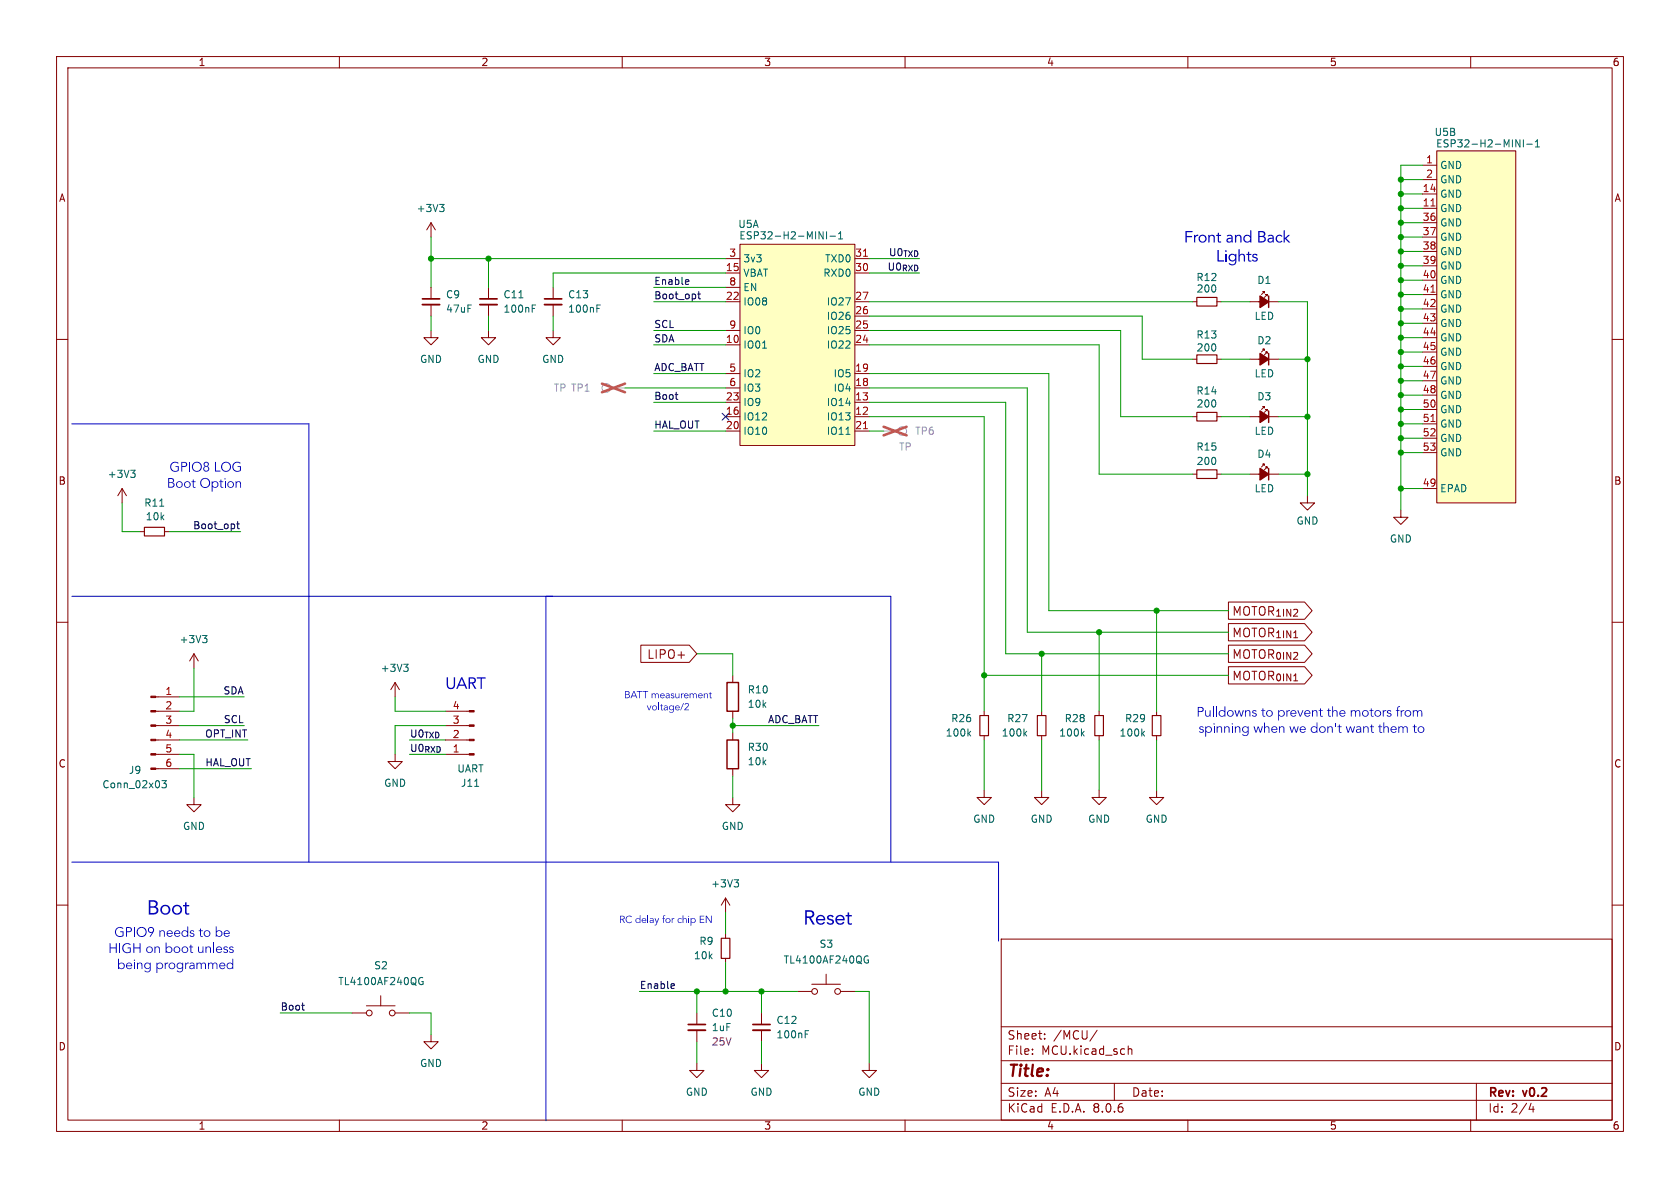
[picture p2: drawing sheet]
<svg xmlns="http://www.w3.org/2000/svg" width="297mm" height="210mm" viewBox="0 0 297 210" stroke-linecap="round" stroke-linejoin="round" font-family="sans-serif">
<g fill="none" stroke="#840000" stroke-width=".18">
<path d="M10 10h277v190h-277zM12 12h273v186h-273zM60 10v2M110 10v2M160 10v2M210 10v2M260 10v2M10 60h2M285 60h2M10 110h2M285 110h2M10 160h2"/>
<path d="M285 160h2M62.2 179.1h2.6M64.8 177.8h5M67.3 176v1.8M69.8 179.1h2.6M123.2 179.1v2M134.6 179.1v2M141 175.3h2.5M143.5 174h5.1M146 172.2v1.8M148.6 175.3h2.5M177 166h108v32h-108z"/>
<path d="M60 198v2M76.2 182.9v1.3h1.3l-1.3 1.2-1.3-1.2h1.3M110 198v2M123.2 188v1.2h1.3l-1.3 1.3-1.3-1.3h1.3M123.2 182.1v2.1M134.6 188v1.2h1.3l-1.3 1.3-1.3-1.3h1.3M134.6 182.1v2.1M153.7 188v1.2h1.2l-1.2 1.3-1.3-1.3h1.3M160 198v2M177 194.5h108M177 191.5h108M177 187.5h108"/>
<path d="M177 181.5h108M182.5 186.3v.1M182.5 185.5v.1M184.7 183.6v.1M184.7 182.8v.1M194 182.1l-1.3 2M197 191.5v3M199.5 184.9v1.5M199.5 185.5l.2-.1 .3 .1 .1 .9M210 198v2M260 198v2M261 191.5v6.5"/>
<path d="M270.7 195l-.4 1.1h.9M271 195.6v1"/>
<circle cx="65.3" cy="179.1" r=".51"/>
<circle cx="69.3" cy="179.1" r=".51"/>
<circle cx="144" cy="175.3" r=".51"/>
<circle cx="148.1" cy="175.3" r=".51"/>
</g>
<path d="M74.6 173.5h.2l-.1 .5-.3 .1-.3-.2M74.7 172.9l-.3-.1-.3 .2M153.3 169.7h.2v.5l-.3 .1-.3-.2M153.5 169h-.3l-.3 .2M142.4 182.8h.4M142.4 182.2h.6" fill="none" stroke="#006464" stroke-width=".18"/>
<path d="M121.7 182.1h3M133.1 182.1h3" fill="none" stroke="#840000" stroke-width=".33"/>
<path d="M121.7 181.1h3M133.1 181.1h3" fill="none" stroke="#840000" stroke-width=".3"/>
<path d="M254 26.7h14v62.2h-14z" fill="#ffffc2"/>
<g fill="none" stroke="#840000" stroke-width=".18">
<path d="M251.5 29.2h2.5M251.5 36.8h2.5M251.5 34.3h2.5M251.5 31.8h2.5M251.5 39.4h2.5M254 26.7h14v62.2h-14zM210.8 53.3h.8M215.1 53.3h.8M221 53.3h5.1M223.5 51.8v-.2h-.2h.2l-.5 .5M224 52.3v-.2h-.2h.2l-.5 .5M251.5 41.9h2.5"/>
<path d="M251.5 44.5h2.5M251.5 47h2.5M251.5 49.5h2.5M251.5 52.1h2.5M251.5 54.6h2.5M251.5 57.2h2.5M251.5 59.7h2.5M210.8 63.5h.8M210.8 73.7h.8M215.1 63.5h.8M215.1 73.7h.8M221 63.5h5.1"/>
<path d="M223.5 62v-.3h-.2h.2l-.5 .5M224 62.5v-.3h-.2h.2l-.5 .5M251.5 62.2h2.5M251.5 64.8h2.5M251.5 67.3h2.5M251.5 69.9h2.5M251.5 72.4h2.5M251.5 74.9h2.5M251.5 77.5h2.5M21.6 86.4l.8 1.2M21.6 86.4v2.5M21.6 86.4l-.8 1.2"/>
<path d="M24.8 94h.7M29.1 94h.7M221 83.8h5.1M223.5 82.3v-.3h-.2h.2l-.5 .6M224 82.8v-.2h-.2h.2l-.5 .5M231.1 87.6v1.3h1.3l-1.3 1.3-1.2-1.3h1.2M247.6 90.2v1.2h1.3l-1.3 1.3-1.2-1.3h1.2M251.5 86.4h2.5M251.5 80h2.5M34.3 115.6l.8 1.2M34.3 115.6v2.5M34.3 115.6l-.8 1.2"/>
<path d="M27.5 125.7h4.2M27.5 128.3h4.2M27.5 130.8h4.2M27.5 133.4h4.2M27.5 135.9h4.2M27.5 123.2h4.2M69.8 133.4v1.2h1.3l-1.3 1.3-1.2-1.3h1.2M69.8 120.7l-.7 1.2M69.8 120.7v2.5M69.8 120.7l.8 1.2M78.7 125.7h4.3M78.7 128.3h4.3"/>
<path d="M78.7 130.8h4.3M78.7 133.4h4.3M174 139.7v1.3h1.3l-1.3 1.2-1.3-1.2h1.3M174 125.7v.8M174 130v.8M184.1 139.7v1.3h1.3l-1.3 1.2-1.2-1.2h1.2M184.1 125.7v.8M184.1 130v.8M34.3 141v1.2h1.3l-1.3 1.3-1.3-1.3h1.3M128.3 158.8l-.8 1.2M128.3 158.8v2.5M128.3 158.8l.7 1.2"/>
<path d="M128.3 165.1v.8M128.3 169.4v.8"/>
</g>
<path d="M253 36.4h.7M253 51.7h.7M253 74.5h.7" fill="none" stroke="#a90000" stroke-width=".18"/>
<g fill="none" stroke="#006464" stroke-width=".18">
<path d="M268 24.7l.7 1.3v-1.3M269.3 24.7v1.3M269.9 25.5h1M271.4 26h.8M271.4 25.1l.4-.4v1.3M23.1 83.1h.8l-.4 .5M23.6 83.6l.3 .3v.3l-.3 .2M28.2 89.5h.8M35.8 112.3h.8l-.4 .5M36.3 112.8l.3 .3v.3l-.3 .2M71.4 117.4h.7l-.4 .5M71.9 117.9l.2 .2v.3l-.2 .3"/>
<path d="M28.6 138h.8l-.4 .5 .3 .1v.5l-.1 .2-.6-.2M83.9 139h.7M171.2 129.6l.4 .5M171.6 129.3l-.5 .5M181.1 129.6l.4 .5M181.5 129.3l-.5 .5M129.8 155.5h.8l-.5 .5M130.3 156l.3 .2v.3l-.3 .3"/>
</g>
<g fill="none" stroke="#a1a1a1" stroke-width=".18">
<path d="M156.2 76.2h2.5"/>
<circle cx="159.5" cy="76.2" r=".76"/>
</g>
<path d="M156.2 75.4l4.1 1.6M160.3 75.4l-4.1 1.6" fill="none" stroke="#e65255" stroke-width=".46"/>
<path d="M224.3 52.3v2.1M224.3 62.5v2M224.3 82.8v2" fill="none" stroke="#840000" stroke-width=".25"/>
<g fill="#840000" stroke="#840000" stroke-width=".25">
<path d="M222.8 62.5l1.5 1-1.5 1z"/>
<path d="M222.8 52.3l1.5 1-1.5 1.1z"/>
<path d="M222.8 82.8l1.5 1-1.5 1z"/>
</g>
<path d="M211.6 52.6h3.5v1.5h-3.5zM211.6 72.9h3.5v1.5h-3.5zM211.6 62.7h3.5v1.6h-3.5zM25.5 93.2h3.6v1.5h-3.6zM173.2 126.5h1.6v3.5h-1.6zM183.4 126.5h1.5v3.5h-1.5zM127.5 165.9h1.5v3.5h-1.5z" fill="none" stroke="#840000" stroke-width=".2"/>
<g fill="#840000" stroke="#840000" stroke-width=".18">
<path d="M83 125.6h.8v.3h-.8z"/>
<path d="M83 128.1h.8v.3h-.8z"/>
<path d="M83 130.7h.8v.2h-.8z"/>
<path d="M83 133.2h.8v.3h-.8z"/>
<path d="M26.7 135.8h.8v.2h-.8z"/>
<path d="M26.7 133.2h.8v.3h-.8z"/>
<path d="M26.7 130.7h.8v.2h-.8z"/>
<path d="M26.7 128.1h.8v.3h-.8z"/>
<path d="M26.7 125.6h.8v.3h-.8z"/>
<path d="M26.7 123.1h.8v.2h-.8z"/>
</g>
<path d="M130.8 43.2h20.3v35.5h-20.3z" fill="#ffffc2"/>
<g fill="none" stroke="#840000" stroke-width=".18">
<path d="M76.2 39.4v2.5M76.2 39.4l-.8 1.2M76.2 39.4l.8 1.2M76.2 58.4v1.3h1.3l-1.3 1.3-1.3-1.3h1.3M76.2 50.8v2M76.2 53.8v2.1M86.4 58.4v1.3h-1.3l1.3 1.3 1.2-1.3h-1.2M86.4 50.8v2M86.4 53.8v2.1M97.8 58.4v1.3h-1.3l1.3 1.3 1.3-1.3h-1.3M97.8 50.8v2M97.8 53.8v2.1"/>
<path d="M128.3 48.3h2.5M128.3 53.3h2.5M128.3 58.4h2.5M128.3 45.7h2.5M128.3 50.8h2.5M130.8 43.2h20.3v35.5h-20.3zM151.1 48.3h2.6M151.1 53.3h2.6M151.1 58.4h2.6M151.1 55.9h2.6M151.1 45.7h2.6M128.3 61h2.5"/>
<path d="M128.3 73.7h2.5M128.3 71.1h2.5M128.3 68.6h2.5M128.3 66h2.5M128.3 76.2h2.5M151.1 61h2.6M151.1 73.7h2.6M151.1 71.1h2.6M151.1 68.6h2.6M151.1 66h2.6M151.1 76.2h2.6M221 73.7h5.1"/>
<path d="M223.5 72.1v-.2h-.2h.2l-.5 .5M224 72.6v-.2h-.2h.2l-.5 .5M210.8 83.8h.8M215.1 83.8h.8M113.3 114h8.6l1.3 1.6-1.3 1.5h-8.6zM129.5 119.4v1.3M217.2 114h13.4l1.4 1.6-1.4 1.5h-13.4zM217.2 110.2h13.4l1.4 1.6-1.4 1.5h-13.4zM217.2 106.4h13.4l1.4 1.6-1.4 1.5h-13.4zM217.2 117.9h13.4l1.4 1.5-1.4 1.5h-13.4zM129.5 125.7v1.3M129.5 129.5v1.3"/>
<path d="M129.5 135.9v1.3M194.3 139.7v1.3h1.3l-1.3 1.2-1.3-1.2h1.3M194.3 125.7v.8M194.3 130v.8M204.5 139.7v1.3h1.2l-1.2 1.2-1.3-1.2h1.3M204.5 125.7v.8M204.5 130v.8M129.5 141v1.2h1.3l-1.3 1.3-1.2-1.3h1.2"/>
</g>
<g fill="none" stroke="#006464" stroke-width=".18">
<path d="M77.7 36.1h.8l-.4 .5M78.3 36.6l.2 .3v.3l-.2 .2M91.7 52.6h.8M94.1 54.5h.4M94.1 53.9h.6M105.5 54.5h.4M105.5 53.9h.6M144.8 41l.7 1.2v-1.2M146.1 41v1.2M146.7 41.8h1M148.2 42.2h.8M148.2 41.3l.4-.3v1.2"/>
<path d="M134.8 61.5h.7M149.6 76.8h.7M191.3 129.6l.4 .5M191.7 129.3l-.5 .5M202 129.6l.3 .5M202.3 129.3l-.4 .5"/>
</g>
<path d="M152.6 45.3h.8M152.6 75.8h.8" fill="none" stroke="#a90000" stroke-width=".18"/>
<path d="M224.3 72.6v2.1M128.5 120.7h2.1v5h-2.1zM128.5 130.8h2.1v5.1h-2.1z" fill="none" stroke="#840000" stroke-width=".25"/>
<path d="M222.8 72.6l1.5 1.1-1.5 1z" fill="#840000" stroke="#840000" stroke-width=".25"/>
<path d="M74.7 53.8h3M84.8 53.8h3.1M96.3 53.8h3" fill="none" stroke="#840000" stroke-width=".33"/>
<path d="M74.7 52.8h3M84.8 52.8h3.1M96.3 52.8h3" fill="none" stroke="#840000" stroke-width=".3"/>
<g fill="none" stroke="#a1a1a1" stroke-width=".18">
<path d="M107.9 68.6h2.6"/>
<circle cx="107.2" cy="68.6" r=".76"/>
</g>
<path d="M106.4 67.8l4.1 1.5M110.5 67.8l-4.1 1.5" fill="none" stroke="#e65255" stroke-width=".46"/>
<path d="M211.6 83.1h3.5v1.5h-3.5zM193.5 126.5h1.6v3.5h-1.6zM203.7 126.5h1.5v3.5h-1.5z" fill="none" stroke="#840000" stroke-width=".2"/>
<path d="M121.6 49.4l.2 .3-.6 .2M121.7 50.2l-.1 .1M123.4 52h.4M123.5 51.6v1l.3 .2M119.4 69.8h.4M119.7 70.6h.1M41.8 92.6h.5M42 92.2v1.1l.3 .2M53.3 177.7h.5M53.7 178.6h.1M119.1 173.9l.1 .3-.6 .1M119.2 174.7h-.1" fill="none" stroke="#0f0f0f" stroke-width=".18"/>
<g fill="#0000c2">
<path d="M142.3 160.9h.8a.68 .68 0 0 1 .9 .6 .68 .68 0 0 1-.7 .7l.8 1.2h-.4l-.7-1.1h-.4v1.1h-.3v-1.4h.8a.44 .44 0 0 0 .5-.4 .44 .44 0 0 0-.5-.4h-.5v.8h-.3z"/>
<path d="M79 119.7h.2v1.3a.52 .52 0 0 0 .5 .6 .52 .52 0 0 0 .5-.6v-1.3h.3v1.3a.75 .75 0 0 1-.8 .8 .75 .75 0 0 1-.7-.8z"/>
<path d="M81.5 119.7h.2l.9 2.1h-.2l-.3-.6h-1l-.2 .6h-.3l.4-.8h1l-.4-1-.4 1h-.2z"/>
<path d="M82.8 119.7h.7a.54 .54 0 0 1 .6 .5 .54 .54 0 0 1-.5 .6l.6 1h-.3l-.5-1h-.3v1h-.3v-1.2h.6a.35 .35 0 0 0 .5-.3 .35 .35 0 0 0-.5-.4h-.3v.7h-.3z"/>
<path d="M84.3 119.7h1.6v.2h-.7v1.9h-.2v-1.9h-.7z"/>
<path d="M26.3 159.1h.8a.63 .63 0 0 1 .7 .4 .63 .63 0 0 1-.3 .8 .7 .7 0 0 1 .5 .9 .7 .7 0 0 1-.9 .5h-.8v-.3h.8a.49 .49 0 0 0 .6-.5 .49 .49 0 0 0-.6-.4h-.5v.9h-.3v-1.2h.8a.42 .42 0 0 0 .5-.4 .42 .42 0 0 0-.5-.4h-.5v.8h-.3z"/>
<path d="M209.6 40.8h1.2v.3h-1v.6h.9v.2h-.9v1h-.2z"/>
<path d="M220 41.7l.5-.2 .5 .2v-1h.2v2.2h-.2v-.3a.7 .7 0 0 1-.8 .3 .7 .7 0 0 1-.4-.7h.2a.5 .5 0 0 0 .7 .4 .5 .5 0 0 0 .1-.8 .5 .5 0 0 0-.8 .3v.1h-.2z"/>
<path d="M222.4 40.8h.6a.5 .5 0 0 1 .7 .4 .5 .5 0 0 1-.3 .6 .56 .56 0 0 1 .4 .7 .56 .56 0 0 1-.7 .4h-.7v-.3h.6a.39 .39 0 0 0 .5-.3 .39 .39 0 0 0-.4-.4h-.4v.7h-.3v-.9h.7a.33 .33 0 0 0 .3-.3 .33 .33 0 0 0-.4-.3h-.3v.6h-.3z"/>
<path d="M226.9 40.7h.2v1.4l.6-.6h.4l-.7 .6 .7 .8h-.3l-.7-.7v.7h-.2z"/>
<path d="M215.2 44.2h.3v1.8h.9v.2h-1.2z"/>
<path d="M218.9 44.1h.3v1a.51 .51 0 0 1 .5-.2 .51 .51 0 0 1 .4 .5v.8h-.2v-.7a.38 .38 0 0 0-.4-.5 .38 .38 0 0 0-.3 .5v.7h-.3z"/>
<path d="M211.7 125h.5a.46 .46 0 0 1 .6 .4 .46 .46 0 0 1-.6 .5h-.3v.8h-.2v-1h.5a.31 .31 0 0 0 .4-.3 .31 .31 0 0 0-.4-.3h-.3v.6h-.2z"/>
<path d="M214.4 124.9h.2v1.8h-.2z"/>
<path d="M215 124.9h.1v1.8h-.1z"/>
<path d="M215.6 125.7l.4-.2 .5 .2v-.8h.1v1.8h-.1v-.2a.58 .58 0 0 1-.7 .2 .58 .58 0 0 1-.4-.6h.2a.44 .44 0 0 0 .6 .4 .44 .44 0 0 0 .1-.7 .44 .44 0 0 0-.7 .2l-.2 .1z"/>
<path d="M235.5 124.9h.2v.8a.43 .43 0 0 1 .5-.2 .43 .43 0 0 1 .3 .5v.7h-.2v-.7a.33 .33 0 0 0-.3-.3 .33 .33 0 0 0-.3 .4v.6h-.2z"/>
<path d="M247.1 124.9h.4l-.3 .2v.5h.2v.1h-.2v1h-.2v-1h-.2v-.1h.2z"/>
<path d="M223.5 127.7h.1v.9a.43 .43 0 0 1 .5-.2 .43 .43 0 0 1 .3 .4v.7h-.1v-.6a.33 .33 0 0 0-.4-.4 .33 .33 0 0 0-.3 .4v.6h-.1z"/>
<path d="M231.9 128.5l.4-.1 .5 .2v-.9h.1v1.8h-.1v-.2a.58 .58 0 0 1-.7 .2 .58 .58 0 0 1-.4-.5h.2a.44 .44 0 0 0 .6 .3 .44 .44 0 0 0 .1-.7 .44 .44 0 0 0-.7 .3l-.2 .1z"/>
<path d="M244.6 127.7h.1v.9a.43 .43 0 0 1 .5-.2 .43 .43 0 0 1 .3 .4v.7h-.1v-.6a.33 .33 0 0 0-.4-.4 .33 .33 0 0 0-.3 .4v.6h-.1z"/>
</g>
<path d="M12.7 74.9h41.9v77.5M12.7 105.4h144.8v47M96.5 105.4v92.7M12.7 152.4h163.8v14" fill="none" stroke="#0000c2" stroke-width=".18"/>
<g fill="none" stroke="#009600" stroke-width=".18">
<path d="M247.6 36.8h3.9M247.6 34.3h3.9M247.6 31.8h3.9M247.6 39.4h3.9M251.5 29.2h-3.9v61M76.2 45.7h52.1M76.2 41.9v8.9M76.2 55.9v2.5M86.4 45.7v5.1M86.4 55.9v2.5M97.8 55.9v2.5M115.6 53.3h12.7"/>
<path d="M115.6 58.4h12.7M115.6 50.8h12.7M128.3 48.3h-30.5v2.5M153.7 53.3h57.1M153.7 55.9h48.2v7.6h8.9M153.7 58.4h44.4v15.3h12.7M153.7 45.7h8.9M153.7 48.3h8.9M215.9 53.3h5.1M226.1 53.3h5v34.3M247.6 49.5h3.9M247.6 44.5h3.9"/>
<path d="M247.6 41.9h3.9M247.6 52.1h3.9M247.6 54.6h3.9M247.6 47h3.9M247.6 59.7h3.9M247.6 57.2h3.9M110.5 68.6h17.8M115.6 61h12.7M115.6 76.2h12.7M115.6 71.1h12.7M115.6 66h12.7M153.7 71.1h24.1v44.5h39.4"/>
<path d="M153.7 66h31.7v42h31.8M153.7 68.6h27.9v43.2h35.6M153.7 61h40.6v22.8h16.5M153.7 76.2h2.5M153.7 73.7h20.3v52M215.9 63.5h5.1M215.9 73.7h5.1M226.1 63.5h5M226.1 73.7h5M247.6 77.5h3.9M247.6 74.9h3.9M247.6 72.4h3.9"/>
<path d="M247.6 62.2h3.9M247.6 64.8h3.9M247.6 67.3h3.9M247.6 69.9h3.9M21.6 88.9v5.1h3.2M29.8 94h12.7M215.9 83.8h5.1M226.1 83.8h5M247.6 80h3.9M247.6 86.4h3.9M34.3 118.1v7.6h-2.6M123.2 115.6h6.3v3.8"/>
<path d="M174 119.4h43.2M184.1 115.6v10.1M194.3 111.8v13.9M204.5 108v17.7M31.7 128.3h11.5M31.7 133.4h2.6v7.6M31.7 135.9h12.7M31.7 130.8h12.1M31.7 123.2h11.5M69.8 123.2v2.5h8.9M72.4 133.4h6.3M72.4 130.8h6.3"/>
<path d="M78.7 128.3h-8.9v5.1M129.5 128.3h15.3M129.5 127v2.5M129.5 137.2v3.8M174 130.8v8.9M184.1 130.8v8.9M194.3 130.8v8.9M204.5 130.8v8.9M49.5 179.1h12.7M72.4 179.1h3.8v3.8M113 175.3h28M123.2 175.3v3.8"/>
<path d="M128.3 161.3v3.8M128.3 170.2v5.1M134.6 175.3v3.8M151.1 175.3h2.6v12.7M123.2 184.2v3.8M134.6 184.2v3.8"/>
</g>
<path d="M127.7 73.1l1.2 1.2M128.9 73.1l-1.2 1.2" fill="none" stroke="#000084" stroke-width=".18"/>
<g fill="#009600" stroke="#009600" stroke-width=".18">
<circle cx="247.6" cy="64.8" r=".46"/>
<circle cx="247.6" cy="67.3" r=".46"/>
<circle cx="247.6" cy="69.9" r=".46"/>
<circle cx="247.6" cy="57.2" r=".46"/>
<circle cx="247.6" cy="59.7" r=".46"/>
<circle cx="247.6" cy="54.6" r=".46"/>
<circle cx="231.1" cy="63.5" r=".46"/>
<circle cx="247.6" cy="52.1" r=".46"/>
<circle cx="247.6" cy="62.2" r=".46"/>
<circle cx="231.1" cy="83.8" r=".46"/>
<circle cx="247.6" cy="74.9" r=".46"/>
<circle cx="247.6" cy="72.4" r=".46"/>
<circle cx="231.1" cy="73.7" r=".46"/>
<circle cx="247.6" cy="80" r=".46"/>
<circle cx="247.6" cy="86.4" r=".46"/>
<circle cx="247.6" cy="77.5" r=".46"/>
<circle cx="247.6" cy="36.8" r=".46"/>
<circle cx="247.6" cy="49.5" r=".46"/>
<circle cx="247.6" cy="47" r=".46"/>
<circle cx="247.6" cy="39.4" r=".46"/>
<circle cx="247.6" cy="41.9" r=".46"/>
<circle cx="247.6" cy="44.5" r=".46"/>
<circle cx="247.6" cy="31.8" r=".46"/>
<circle cx="247.6" cy="34.3" r=".46"/>
<circle cx="204.5" cy="108" r=".46"/>
<circle cx="194.3" cy="111.8" r=".46"/>
<circle cx="174" cy="119.4" r=".46"/>
<circle cx="129.5" cy="128.3" r=".46"/>
<circle cx="184.1" cy="115.6" r=".46"/>
<circle cx="86.4" cy="45.7" r=".46"/>
<circle cx="76.2" cy="45.7" r=".46"/>
<circle cx="128.3" cy="175.3" r=".46"/>
<circle cx="123.2" cy="175.3" r=".46"/>
<circle cx="134.6" cy="175.3" r=".46"/>
</g>
<g font-size="3.5" fill="#0000c2">
<text x="26" y="163">Boot</text>
<text x="142" y="164.8">Reset</text>
</g>
<g font-size="2.8" fill="#0000c2">
<text x="209.3" y="44">Frontand Back</text>
<text x="215" y="47.3">Lights</text>
</g>
<text font-size="2.8" fill="#840000" x="178" y="190.9">Title:</text>
<g font-size="2.4" fill="#0000c2">
<text x="30" y="83.6">GPIO8 LOG</text>
<text x="29.5" y="86.5">Boot Option</text>
<text x="211.5" y="127.6">Pulldowns to prevent the motors from</text>
<text x="211.9" y="130.5">spinning when we don't want them to</text>
<text x="20.2" y="165.9">GPIO9 needs to be</text>
<text x="19.1" y="168.7">HIGH on boot unless</text>
<text x="20.7" y="171.6">being programmed</text>
</g>
<g font-size="2.1" fill="#840000">
<text x="217.7" y="112.9">MOTOR_{1_{IN1}}</text>
<text x="217.7" y="109">MOTOR_{1_{IN2}}</text>
<text x="114.4" y="116.7">LIPO+</text>
<text x="217.7" y="116.7">MOTOR_{0_{IN2}}</text>
<text x="217.7" y="120.5">MOTOR_{0_{IN1}}</text>
<text x="178" y="184">Sheet:</text>
<text x="186.2" y="184">/MCU/</text>
<text x="178" y="186.7">File:</text>
<text x="184.1" y="186.7">MCU.kicad_sch</text>
<text x="178" y="196.9">KiCad</text>
<text x="178" y="194.1">Size:</text>
<text x="184.7" y="194.1">A4</text>
<text x="185.7" y="196.9">E.D.A.</text>
<text x="193.3" y="196.9">8.0.6</text>
<text x="200" y="194.1">Date:</text>
<text x="263" y="194.3">Rev:</text>
<text x="263" y="196.9">Id:</text>
<text x="267.1" y="196.9">2/4</text>
<text x="269.4" y="194.3">v0.2</text>
</g>
<g font-size="1.8" fill="#840000">
<text x="35" y="11.9">1</text>
<text x="85" y="11.9">2</text>
<text x="135" y="11.9">3</text>
<text x="185" y="11.9">4</text>
<text x="235" y="11.9">5</text>
<text x="285" y="11.9">6</text>
<text x="10.3" y="35.9">A</text>
<text x="285.3" y="35.9">A</text>
<text x="10.3" y="85.9">B</text>
<text x="285.3" y="85.9">B</text>
<text x="10.3" y="135.9">C</text>
<text x="285.3" y="135.9">C</text>
<text x="10.3" y="185.9">D</text>
<text x="285.3" y="185.9">D</text>
<text x="35" y="199.9">1</text>
<text x="85" y="199.9">2</text>
<text x="135" y="199.9">3</text>
<text x="185" y="199.9">4</text>
<text x="235" y="199.9">5</text>
<text x="285" y="199.9">6</text>
</g>
<g font-size="1.8" fill="#a90000">
<text x="252" y="29">1</text>
<text x="251.4" y="34">14</text>
<text x="252" y="31.5">2</text>
<text x="251.4" y="36.6">11</text>
<text x="251.4" y="39.1">36</text>
<text x="251.4" y="41.7">37</text>
<text x="128.8" y="45.5">3</text>
<text x="151.1" y="45.5">31</text>
<text x="251.4" y="44.2">38</text>
<text x="251.4" y="46.7">39</text>
<text x="128.2" y="48">15</text>
<text x="128.2" y="53.1">22</text>
<text x="128.8" y="50.5">8</text>
<text x="151.1" y="53.1">27</text>
<text x="151.1" y="48">30</text>
<text x="251.4" y="49.3">40</text>
<text x="251.4" y="51.8">41</text>
<text x="128.8" y="58.2">9</text>
<text x="151.1" y="58.2">25</text>
<text x="151.1" y="55.6">26</text>
<text x="251.4" y="54.4">42</text>
<text x="251.4" y="56.9">43</text>
<text x="251.4" y="59.4">44</text>
<text x="128.2" y="60.7">10</text>
<text x="128.8" y="65.8">5</text>
<text x="151.1" y="65.8">19</text>
<text x="151.1" y="60.7">24</text>
<text x="251.4" y="62">45</text>
<text x="251.4" y="64.5">46</text>
<text x="128.2" y="70.9">23</text>
<text x="128.8" y="68.3">6</text>
<text x="151.1" y="70.9">13</text>
<text x="151.1" y="68.3">18</text>
<text x="251.4" y="67.1">47</text>
<text x="251.4" y="69.6">48</text>
<text x="128.2" y="73.4">16</text>
<text x="128.2" y="75.9">20</text>
<text x="151.1" y="73.4">12</text>
<text x="151.1" y="75.9">21</text>
<text x="251.4" y="72.1">50</text>
<text x="251.4" y="74.7">51</text>
<text x="251.4" y="77.2">52</text>
<text x="251.4" y="79.8">53</text>
<text x="251.4" y="86.1">49</text>
<text x="29.1" y="122.9">1</text>
<text x="29.1" y="125.5">2</text>
<text x="79.9" y="125.5">4</text>
<text x="29.1" y="128">3</text>
<text x="29.1" y="130.6">4</text>
<text x="79.9" y="128">3</text>
<text x="29.1" y="133.1">5</text>
<text x="29.1" y="135.6">6</text>
</g>
<g font-size="1.8" fill="#006464">
<text x="253.5" y="24.2">U5B</text>
<text x="253.8" y="26.3">ESP32-H2-MINI-1</text>
<text x="254.5" y="30.1">GND</text>
<text x="254.5" y="35.2">GND</text>
<text x="254.5" y="32.6">GND</text>
<text x="73.6" y="37.7">+3V3</text>
<text x="130.4" y="40.5">U5A</text>
<text x="254.5" y="37.7">GND</text>
<text x="254.5" y="40.2">GND</text>
<text x="130.6" y="42.5">ESP32-H2-MINI-1</text>
<text x="131.3" y="46.6">3v3</text>
<text x="145.8" y="46.6">TXD0</text>
<text x="254.5" y="42.8">GND</text>
<text x="254.5" y="45.3">GND</text>
<text x="254.5" y="47.9">GND</text>
<text x="78.7" y="52.9">C9</text>
<text x="88.9" y="52.9">C11</text>
<text x="100.3" y="52.9">C13</text>
<text x="131.3" y="49.1">VBAT</text>
<text x="131.3" y="51.7">EN</text>
<text x="145.5" y="49.1">RXD0</text>
<text x="211.4" y="49.9">R12</text>
<text x="211.4" y="51.9">200</text>
<text x="222.2" y="50.4">D1</text>
<text x="254.5" y="50.4">GND</text>
<text x="254.5" y="52.9">GND</text>
<text x="78.7" y="55.5">47uF</text>
<text x="88.9" y="55.5">100nF</text>
<text x="100.3" y="55.5">100nF</text>
<text x="131.3" y="54.2">IO08</text>
<text x="131.3" y="59.3">IO0</text>
<text x="146.1" y="59.3">IO25</text>
<text x="146.1" y="56.7">IO26</text>
<text x="146.1" y="54.2">IO27</text>
<text x="221.7" y="56.7">LED</text>
<text x="254.5" y="55.5">GND</text>
<text x="254.5" y="58">GND</text>
<text x="74.2" y="64.4">GND</text>
<text x="84.3" y="64.4">GND</text>
<text x="95.8" y="64.4">GND</text>
<text x="131.3" y="61.8">IO01</text>
<text x="146.1" y="61.8">IO22</text>
<text x="211.4" y="60">R13</text>
<text x="211.4" y="62.3">200</text>
<text x="222.2" y="61.1">D2</text>
<text x="254.5" y="60.6">GND</text>
<text x="254.5" y="63.1">GND</text>
<text x="254.5" y="65.6">GND</text>
<text x="131.3" y="72">IO9</text>
<text x="131.3" y="66.9">IO2</text>
<text x="131.3" y="69.4">IO3</text>
<text x="146.1" y="72">IO14</text>
<text x="147.3" y="69.4">IO4</text>
<text x="147.3" y="66.9">IO5</text>
<text x="211.4" y="70">R14</text>
<text x="221.7" y="66.9">LED</text>
<text x="222.2" y="71">D3</text>
<text x="254.5" y="68.2">GND</text>
<text x="254.5" y="70.7">GND</text>
<text x="131.3" y="74.5">IO12</text>
<text x="131.3" y="77.1">IO10</text>
<text x="146.1" y="74.5">IO13</text>
<text x="146.1" y="77.1">IO11</text>
<text x="211.4" y="72.2">200</text>
<text x="221.7" y="77.1">LED</text>
<text x="254.5" y="73.3">GND</text>
<text x="254.5" y="75.8">GND</text>
<text x="211.4" y="79.9">R15</text>
<text x="211.4" y="82.4">200</text>
<text x="222.2" y="81.1">D4</text>
<text x="254.5" y="78.3">GND</text>
<text x="254.5" y="80.9">GND</text>
<text x="18.9" y="84.7">+3V3</text>
<text x="25.4" y="89.8">R11</text>
<text x="221.7" y="87.2">LED</text>
<text x="254.5" y="87.2">EPAD</text>
<text x="25.7" y="92.2">10k</text>
<text x="229.1" y="92.9">GND</text>
<text x="245.6" y="96.1">GND</text>
<text x="31.6" y="113.9">+3V3</text>
<text x="67.2" y="119">+3V3</text>
<text x="132.1" y="125.3">10k</text>
<text x="132.1" y="122.8">R10</text>
<text x="167.1" y="130.4">100k</text>
<text x="168.1" y="127.9">R26</text>
<text x="177" y="130.4">100k</text>
<text x="178" y="127.9">R27</text>
<text x="187.2" y="130.4">100k</text>
<text x="188.1" y="127.9">R28</text>
<text x="197.8" y="130.4">100k</text>
<text x="198.8" y="127.9">R29</text>
<text x="22.7" y="137">J9</text>
<text x="80.8" y="136.8">UART</text>
<text x="132.1" y="135.5">10k</text>
<text x="132.1" y="132.9">R30</text>
<text x="18" y="139.5">Conn_02x03</text>
<text x="67.8" y="139.3">GND</text>
<text x="81.4" y="139.3">J11</text>
<text x="32.3" y="146.9">GND</text>
<text x="127.5" y="146.9">GND</text>
<text x="172" y="145.6">GND</text>
<text x="182.1" y="145.6">GND</text>
<text x="192.3" y="145.6">GND</text>
<text x="202.4" y="145.6">GND</text>
<text x="125.6" y="157.1">+3V3</text>
<text x="123.5" y="167.2">R9</text>
<text x="144.8" y="167.7">S3</text>
<text x="66" y="171.6">S2</text>
<text x="122.6" y="169.8">10k</text>
<text x="138.4" y="170.5">TL4100AF240QG</text>
<text x="59.7" y="174.3">TL4100AF240QG</text>
<text x="125.7" y="179.9">C10</text>
<text x="125.7" y="182.5">1uF</text>
<text x="137.2" y="183.7">100nF</text>
<text x="137.2" y="181.2">C12</text>
<text x="74.2" y="188.8">GND</text>
<text x="121.2" y="193.9">GND</text>
<text x="132.6" y="193.9">GND</text>
<text x="151.6" y="193.9">GND</text>
</g>
<g font-size="1.8" fill="#0f0f0f">
<text x="156.8" y="47.9">U0_{RXD}</text>
<text x="157" y="45.4">U0_{TXD}</text>
<text x="115.6" y="53">Boot_opt</text>
<text x="115.6" y="50.5">Enable</text>
<text x="115.6" y="58.1">SCL</text>
<text x="115.6" y="60.6">SDA</text>
<text x="115.6" y="65.7">ADC_BATT</text>
<text x="115.6" y="70.8">Boot</text>
<text x="115.6" y="75.9">HAL_OUT</text>
<text x="34.1" y="93.6">Boot_opt</text>
<text x="39.4" y="122.8">SDA</text>
<text x="36.2" y="130.5">OPT_INT</text>
<text x="39.5" y="127.9">SCL</text>
<text x="72.4" y="130.5">U0_{TXD}2</text>
<text x="135.7" y="127.9">ADC_BATT</text>
<text x="36.2" y="135.5">HAL_OUT</text>
<text x="72.4" y="133">U0_{RXD}1</text>
<text x="49.5" y="178.7">Boot</text>
<text x="113" y="174.9">Enable</text>
</g>
<g font-size="1.8" fill="#989898">
<text x="97.8" y="69.4">TP TP1</text>
<text x="161.7" y="77.1">TP6</text>
<text x="158.8" y="79.9">TP</text>
</g>
<g font-size="1.8" fill="#0000c2">
<text x="110.3" y="123.6">BATTmeasurement</text>
<text x="114.3" y="125.8">voltage/2</text>
<text x="109.5" y="163.4">RCdelay for chip EN</text>
</g>
<text font-size="1.8" fill="#840084" x="125.7" y="185">25V</text>
</svg>
